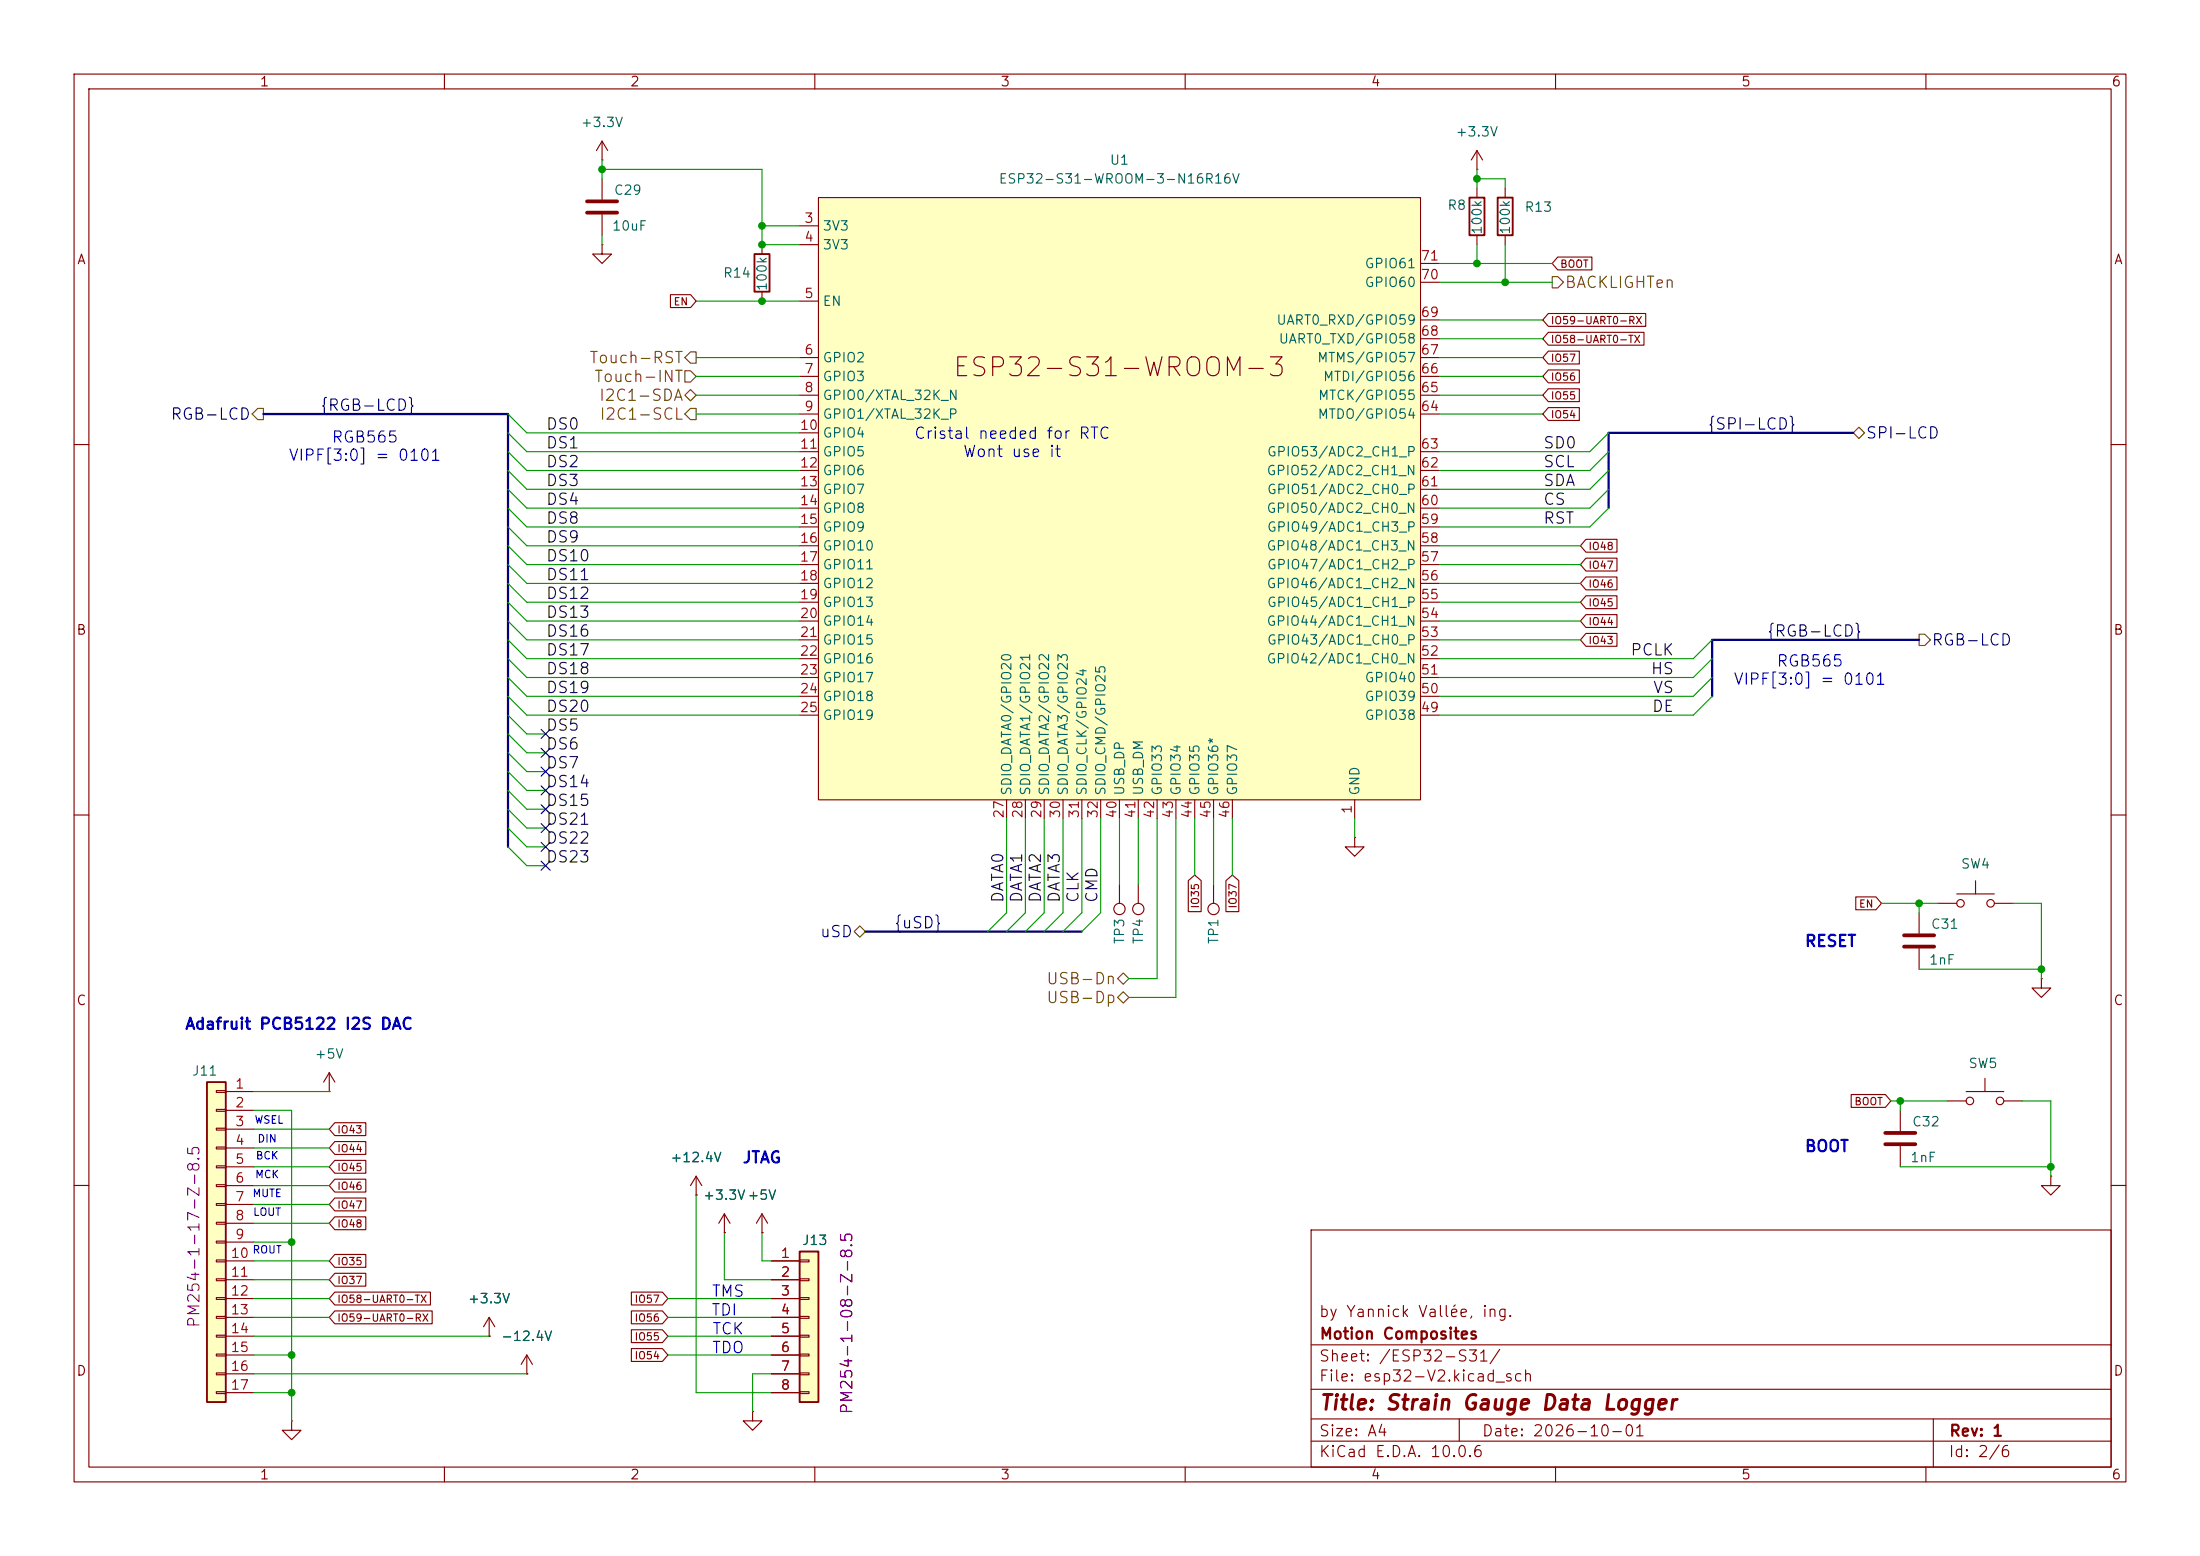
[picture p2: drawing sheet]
<svg xmlns="http://www.w3.org/2000/svg" width="297mm" height="210mm" viewBox="0 0 297 210" stroke-linecap="round" stroke-linejoin="round" font-family="sans-serif">
<g fill="none" stroke="#840000" stroke-width=".15">
<path d="M10 10h277v190h-277zM12 12h273v186h-273zM60 10v2M110 10v2M160 10v2M210 10v2M260 10v2M102.9 33v1.3M102.9 39.4v1.2M199.4 22.9h.1M199.4 20.3l-.8 1.3M199.4 20.3l.8 1.3"/>
<path d="M199.4 20.3v2.6M203.2 25.4v1.3M203.2 31.8v1.2M10 60h2M285 60h2M10 110h2M151.1 119.4v2.5M153.7 119.4v2.5M163.8 119.4v2.5M182.9 113v1.3h1.2l-1.2 1.3-1.3-1.3h1.3M182.9 113h.1M285 110h2"/>
<path d="M275.6 132.1v1.3h1.3l-1.3 1.2-1.3-1.2h1.3M275.6 132.1h.1M256.5 149.9v2.8M256.5 154.7v2.8M276.9 158.8v1.2h1.2l-1.2 1.3-1.3-1.3h1.3M276.9 158.8h.1M10 160h2M66 177.8l-.7 1.3M66 177.8l.8 1.3M66 177.8v2.5M177 166h108v32h-108zM285 160h2"/>
<path d="M60 198v2M66 180.3h.1M71.1 185.4h.1M71.1 182.9l-.7 1.3M71.1 182.9l.8 1.3M71.1 182.9v2.5M110 198v2M160 198v2M177 194.5h108M177 191.5h108M177 187.5h108M177 181.5h108"/>
<path d="M197 191.5v3M210 198v2M260 198v2M261 191.5v6.5"/>
<circle cx="151.1" cy="122.7" r=".76"/>
<circle cx="153.7" cy="122.7" r=".76"/>
<circle cx="163.8" cy="122.7" r=".76"/>
</g>
<path d="M101.9 34.3h2v5.1h-2zM202.2 26.7h2v5.1h-2z" fill="none" stroke="#840000" stroke-width=".25"/>
<path d="M254.5 152.9h4.1M254.5 154.4h4.1" fill="none" stroke="#840000" stroke-width=".51"/>
<path d="M107.9 168.9h2.6v20.3h-2.6z" fill="#ffffc2"/>
<path d="M198.4 26.7h2v5.1h-2zM107.9 168.9h2.6v20.3h-2.6z" fill="none" stroke="#840000" stroke-width=".25"/>
<g fill="none" stroke="#840000" stroke-width=".15">
<path d="M81.3 19.1v2.5M81.3 19.1l-.8 1.2M81.3 19.1l.7 1.2M81.3 21.6h.1M81.3 24.1v2.8M81.3 29v2.8M199.4 25.4v1.3M199.4 31.8v1.2M259.1 123.2v2.8M259.1 128v2.8M44.4 147.3h.1M44.4 144.8l-.7 1.3"/>
<path d="M44.4 144.8l.8 1.3M44.4 144.8v2.5M94 158.8l-.8 1.2M94 158.8l.7 1.2M94 158.8v2.5M262.9 148.6h2.5M265.4 147.3h5.1M268 145.5v1.8M270.5 148.6h2.5M94 161.3h.1M102.9 166.4h.1M102.9 163.8l-.8 1.3"/>
<path d="M102.9 163.8l.7 1.3M102.9 163.8v2.6M104.1 170.2h3.8M104.1 172.7h3.8M104.1 175.3h3.8M104.1 177.8h3.8M107.9 170.1h1.3v.2h-1.3zM107.9 172.6h1.3v.2h-1.3zM107.9 175.1h1.3v.3h-1.3zM107.9 177.7h1.3v.2h-1.3zM101.6 190.5v1.3h1.3l-1.3 1.2-1.3-1.2h1.3M101.6 190.5h.1"/>
<path d="M104.1 180.3h3.8M104.1 182.9h3.8M104.1 185.4h3.8M104.1 188h3.8M107.9 180.2h1.3v.3h-1.3zM107.9 182.8h1.3v.2h-1.3zM107.9 185.3h1.3v.2h-1.3zM107.9 187.8h1.3v.3h-1.3z"/>
<circle cx="265.9" cy="148.6" r=".51"/>
<circle cx="270" cy="148.6" r=".51"/>
</g>
<path d="M79.2 27.2h4.1M79.2 28.7h4.1M257 126.2h4.1M257 127.8h4.1" fill="none" stroke="#840000" stroke-width=".51"/>
<path d="M27.9 146.1h2.6v43.1h-2.6z" fill="#ffffc2"/>
<path d="M27.9 146.1h2.6v43.1h-2.6z" fill="none" stroke="#840000" stroke-width=".25"/>
<g fill="none" stroke="#840000" stroke-width=".15">
<path d="M266.7 118.9v1.8M261.6 121.9h2.6M264.2 120.7h5M269.2 121.9h2.6M29.2 147.2h1.3v.2h-1.3zM29.2 149.7h1.3v.3h-1.3zM29.2 152.3h1.3v.2h-1.3zM29.2 154.8h1.3v.3h-1.3zM29.2 157.4h1.3v.2h-1.3zM29.2 159.9h1.3v.2h-1.3zM30.5 147.3h3.8M30.5 149.9h3.8"/>
<path d="M30.5 152.4h3.8M30.5 154.9h3.8M30.5 157.5h3.8M29.2 162.4h1.3v.3h-1.3zM29.2 165h1.3v.2h-1.3zM29.2 167.5h1.3v.3h-1.3zM29.2 170.1h1.3v.2h-1.3zM29.2 172.6h1.3v.2h-1.3zM29.2 175.1h1.3v.3h-1.3zM29.2 177.7h1.3v.2h-1.3zM30.5 160h3.8M30.5 162.6h3.8"/>
<path d="M30.5 165.1h3.8M30.5 167.6h3.8M30.5 170.2h3.8M30.5 172.7h3.8M30.5 175.3h3.8M30.5 177.8h3.8M29.2 180.2h1.3v.3h-1.3zM29.2 182.8h1.3v.2h-1.3zM29.2 185.3h1.3v.2h-1.3zM29.2 187.8h1.3v.3h-1.3zM30.5 180.3h3.8M30.5 182.9h3.8"/>
<path d="M30.5 185.4h3.8M30.5 188h3.8"/>
<circle cx="264.7" cy="121.9" r=".51"/>
<circle cx="268.7" cy="121.9" r=".51"/>
</g>
<g fill="#e7352c">
<path d="M147.5 33.4l.4 .4a6.2 6.2 0 0 0 0 8.8 6.2 6.2 0 0 0 8.8 0l.3 .3a6.7 6.7 0 0 1-9.5 0 6.7 6.7 0 0 1 0-9.5z"/>
<path d="M147.2 36.2l.6-.4 .7-.2a6.4 6.4 0 0 1 6.1 7.7l-.9 .3-1-.3a4.5 4.5 0 0 0-4.2-5.8l-.1 .4 .2 .3a4 4 0 0 1 3.6 4.2l-.3 1a.43 .43 0 0 1-.2 .4 .43 .43 0 0 1-.5-.1l-.5-.1-.7-.5 .2-.4a2.15 2.15 0 0 0-2.1-2.8 2.2 2.2 0 0 1-.9-3.7z"/>
<path d="M148.3 34.1l.4-.4a1.51 1.51 0 0 1 1.9-.3 9 9 0 0 1 6.6 7.4l-.9 1.3h-.9a7.2 7.2 0 0 0-7.1-7.2z"/>
<path d="M151.6 32.5a5.6 5.6 0 0 1 6.2 6.2l-.4 .2a9.7 9.7 0 0 0-5.9-6z"/>
<circle cx="148.7" cy="41.7" r=".87"/>
</g>
<path d="M110.5 26.7h81.3v81.3h-81.3z" fill="#ffffc2"/>
<g fill="none" stroke="#840000" stroke-width=".15">
<path d="M81.3 33v1.3h1.2l-1.2 1.3-1.3-1.3h1.3M81.3 33h.1M90.5 39.8h2.7l.8 .8-.8 .9h-2.7zM107.9 30.5h2.6M107.9 33h2.6M110.5 26.7h81.3v81.3h-81.3zM191.8 38.1h2.5M191.8 35.6h2.5M210.3 34.7h4.6v1.7h-4.6l-.8-.8zM107.9 40.6h2.6M107.9 48.3h2.6M107.9 50.8h2.6"/>
<path d="M107.9 53.3h2.6M107.9 55.9h2.6M107.9 58.4h2.6M191.8 48.3h2.5M191.8 50.8h2.5M191.8 53.3h2.5M191.8 55.9h2.5M191.8 45.7h2.5M191.8 43.2h2.5M209 52.5h4.2v1.7h-4.2l-.7-.9zM209 47.4h4.2v1.7h-4.2l-.7-.8zM209 49.9h4.2v1.8h-4.2l-.7-.9z"/>
<path d="M209 55h4.2v1.7h-4.2l-.7-.8zM209 44.9h12.9v1.7h-12.9l-.7-.9zM209 42.3h13.2v1.7h-13.2l-.7-.8zM107.9 61h2.6M107.9 63.5h2.6M107.9 66h2.6M107.9 68.6h2.6M107.9 71.1h2.6M107.9 73.7h2.6M107.9 76.2h2.6M107.9 78.7h2.6M191.8 61h2.5"/>
<path d="M191.8 63.5h2.5M191.8 66h2.5M191.8 68.6h2.5M191.8 71.1h2.5M191.8 73.7h2.5M191.8 76.2h2.5M191.8 78.7h2.5M214.1 77.9h4.2v1.7h-4.2l-.7-.9zM214.1 75.3h4.2v1.8h-4.2l-.7-.9zM214.1 72.8h4.2v1.7h-4.2l-.7-.8zM107.9 81.3h2.6M107.9 83.8h2.6"/>
<path d="M107.9 86.4h2.6M107.9 88.9h2.6M107.9 91.4h2.6M107.9 94h2.6M107.9 96.5h2.6M191.8 81.3h2.5M191.8 83.8h2.5M191.8 86.4h2.5M191.8 88.9h2.5M191.8 91.4h2.5M191.8 94h2.5M191.8 96.5h2.5"/>
<path d="M214.1 83h4.2v1.7h-4.2l-.7-.9zM214.1 85.5h4.2v1.7h-4.2l-.7-.8zM214.1 80.4h4.2v1.7h-4.2l-.7-.8zM135.9 108v2.5M138.4 108v2.5M141 108v2.5M143.5 108v2.5M146 108v2.5M148.6 108v2.5M151.1 108v2.5M153.7 108v2.5M156.2 108v2.5"/>
<path d="M158.7 108v2.5M160.4 118.9l.9-.8 .9 .8v4.1h-1.8zM161.3 108v2.5M163.8 108v2.5M165.5 118.9l.9-.8 .8 .8v4.1h-1.7zM166.4 108v2.5M182.9 108v2.5M250.5 121.1h2.8l.7 .8-.7 .9h-2.8zM45.2 154.1h4.2v1.7h-4.2l-.8-.9zM45.2 156.6h4.2v1.7h-4.2l-.8-.8zM45.2 151.5h4.2v1.8h-4.2l-.8-.9zM45.2 159.2h4.2v1.7h-4.2l-.8-.9z"/>
<path d="M249.9 147.7h4.6l.8 .9-.8 .9h-4.6zM45.2 164.2h4.2v1.8h-4.2l-.8-.9zM45.2 176.9h13.1v1.8h-13.1l-.8-.9zM45.2 174.4h12.9v1.7h-12.9l-.8-.8zM45.2 161.7h4.2v1.7h-4.2l-.8-.8zM45.2 169.3h4.2v1.7h-4.2l-.8-.8zM45.2 171.9h4.2v1.7h-4.2l-.8-.9zM85.2 176.9h4.2l.8 .9-.8 .9h-4.2zM85.2 179.5h4.2l.8 .8-.8 .9h-4.2zM85.2 174.4h4.2l.8 .9-.8 .8h-4.2zM94 161.3h.1M97.8 166.4h.1"/>
<path d="M97.8 163.8l-.8 1.3M97.8 163.8l.8 1.3M97.8 163.8v2.6M102.9 166.4h.1M104.1 170.2h3.8M104.1 172.7h3.8M104.1 175.3h3.8M104.1 177.8h3.8M39.4 191.8v1.2h1.2l-1.2 1.3-1.3-1.3h1.3M39.4 191.8h.1M66 180.3h.1M71.1 185.4h.1"/>
<path d="M85.2 182h4.2l.8 .9-.8 .8h-4.2zM104.1 180.3h3.8M104.1 182.9h3.8M104.1 185.4h3.8M104.1 188h3.8"/>
</g>
<path d="M209.5 37.3h.8l.8 .8-.8 .8h-.8zM34.8 55.1h.8v1.5h-.8l-.8-.7zM92.5 48.3l.7-.8h.8v1.5h-.8zM92.5 53.3l.7-.7 .8 .7-.8 .8zM92.5 50h.7l.8 .8-.8 .8h-.7zM93.2 55.1h.8v1.5h-.8l-.7-.7zM250.2 58.4l.8-.7 .7 .7-.7 .8zM259.1 85.6h.7l.8 .8-.8 .7h-.7zM115.3 125.7l.8-.7 .7 .7-.7 .8zM150.9 134.6l.7-.7 .8 .7-.8 .8zM151.6 131.3l.8 .8-.8 .7-.7-.7z" fill="none" stroke="#725600" stroke-width=".15"/>
<path d="M35.6 55.9h33v58.4M250.2 58.4h-33v10.2M259.1 86.4h-28v7.6M116.8 125.7h29.2" fill="none" stroke="#000084" stroke-width=".3"/>
<g fill="none" stroke="#009600" stroke-width=".15">
<path d="M81.3 22.9h21.6v10.1h5M81.3 21.6v2.5M81.3 31.8v1.2M102.9 30.5h5M194.3 35.6h15.2M194.3 38.1h15.2M199.4 24.1h3.8v1.3M199.4 22.9v2.5M199.4 33v2.6M203.2 33v5.1M68.6 58.4l2.5 2.6h36.8M68.6 55.9l2.5 2.5h36.8"/>
<path d="M94 55.9h13.9M94 53.3h13.9M94 48.3h13.9M94 50.8h13.9M94 40.6h13.9M194.3 55.9h14M194.3 53.3h14M194.3 48.3h14M194.3 50.8h14M194.3 45.7h14M194.3 43.2h14M217.2 58.4l-2.6 2.6h-20.3"/>
<path d="M68.6 66l2.5 2.6h36.8M68.6 71.1l2.5 2.6h36.8M68.6 68.6l2.5 2.5h36.8M68.6 63.5l2.5 2.5h36.8M68.6 61l2.5 2.5h36.8M68.6 78.7l2.5 2.6h36.8M68.6 76.2l2.5 2.5h36.8M68.6 73.7l2.5 2.5h36.8M194.3 73.7h19.1M194.3 78.7h19.1M194.3 76.2h19.1M217.2 66l-2.6 2.6h-20.3"/>
<path d="M217.2 68.6l-2.6 2.5h-20.3M217.2 63.5l-2.6 2.5h-20.3M217.2 61l-2.6 2.5h-20.3M68.6 99.1l2.5 2.5h2.6M68.6 96.5l2.5 2.6h2.6M68.6 83.8l2.5 2.6h36.8M68.6 81.3l2.5 2.5h36.8M68.6 88.9l2.5 2.5h36.8M68.6 94l2.5 2.5h36.8M68.6 86.4l2.5 2.5h36.8M68.6 91.4l2.5 2.6h36.8M194.3 86.4h19.1"/>
<path d="M194.3 83.8h19.1M194.3 81.3h19.1M231.1 88.9l-2.5 2.5h-34.3M231.1 94l-2.5 2.5h-34.3M231.1 86.4l-2.5 2.5h-34.3M231.1 91.4l-2.5 2.6h-34.3M68.6 109.2l2.5 2.6h2.6M68.6 114.3l2.5 2.5h2.6M68.6 111.8l2.5 2.5h2.6M68.6 101.6l2.5 2.5h2.6M68.6 104.1l2.5 2.6h2.6M68.6 106.7l2.5 2.5h2.6"/>
<path d="M135.9 110.5v12.7l-2.6 2.5M138.4 110.5v12.7l-2.5 2.5M141 110.5v12.7l-2.6 2.5M143.5 110.5v12.7l-2.5 2.5M146 110.5v12.7l-2.5 2.5M148.6 110.5v12.7l-2.6 2.5M151.1 110.5v8.9M153.7 110.5v8.9M156.2 110.5v21.6h-3.8M158.7 110.5v24.1h-6.3M161.3 110.5v7.6M163.8 110.5v8.9"/>
<path d="M166.4 110.5v7.6M182.9 110.5v2.5M254 121.9h7.6M259.1 121.9v1.3M259.1 130.8h16.5M271.8 121.9h3.8v10.2M34.3 147.3h10.1M34.3 157.5h10.1M34.3 149.9h5.1v41.9M34.3 154.9h10.1M34.3 152.4h10.1M255.3 148.6h7.6"/>
<path d="M256.5 148.6v1.3M256.5 157.5h20.4M273 148.6h3.9v10.2M34.3 177.8h10.1M34.3 175.3h10.1M34.3 170.2h10.1M34.3 167.6h5.1M34.3 172.7h10.1M34.3 160h10.1M34.3 162.6h10.1M34.3 165.1h10.1M90.2 177.8h13.9"/>
<path d="M90.2 175.3h13.9M94 161.3v26.7h10.1M97.8 166.4v6.3h6.3M102.9 166.4v3.8h1.2M34.3 188h5.1M34.3 182.9h5.1M34.3 180.3h31.7M34.3 185.4h36.8M90.2 182.9h13.9M90.2 180.3h13.9M104.1 185.4h-2.5v5.1"/>
</g>
<g fill="none" stroke="#000084" stroke-width=".15">
<path d="M73.1 98.5l1.2 1.2M74.3 98.5l-1.2 1.2M73.1 101l1.2 1.2M73.1 108.6l1.2 1.2M73.1 111.2l1.2 1.2M73.1 103.5l1.2 1.2M73.1 116.2l1.2 1.2M73.1 113.7l1.2 1.2M73.1 106.1l1.2 1.2M74.3 101l-1.2 1.2M74.3 108.6l-1.2 1.2M74.3 111.2l-1.2 1.2"/>
<path d="M74.3 103.5l-1.2 1.2M74.3 116.2l-1.2 1.2M74.3 113.7l-1.2 1.2M74.3 106.1l-1.2 1.2"/>
</g>
<g fill="#009600" stroke="#009600" stroke-width=".14">
<circle cx="39.4" cy="167.6" r=".46"/>
<circle cx="39.4" cy="188" r=".46"/>
<circle cx="39.4" cy="182.9" r=".46"/>
<circle cx="275.6" cy="130.8" r=".46"/>
<circle cx="256.5" cy="148.6" r=".46"/>
<circle cx="276.9" cy="157.5" r=".46"/>
<circle cx="259.1" cy="121.9" r=".46"/>
<circle cx="203.2" cy="38.1" r=".46"/>
<circle cx="199.4" cy="35.6" r=".46"/>
<circle cx="199.4" cy="24.1" r=".46"/>
<circle cx="102.9" cy="40.6" r=".46"/>
<circle cx="102.9" cy="30.5" r=".46"/>
<circle cx="102.9" cy="33" r=".46"/>
<circle cx="81.3" cy="22.9" r=".46"/>
</g>
<text font-size="2.5" fill="#840000" x="128.4" y="51.5">ESP32-S31-WROOM-3</text>
<text font-size="2" fill="#840000" x="178" y="190.8">Title: Strain Gauge Data Logger</text>
<g font-size="1.5" fill="#725600">
<text x="211.1" y="39.3">BACKLIGHTen</text>
<text x="79.5" y="49.4">Touch-RST</text>
<text x="80.1" y="52">Touch-INT</text>
<text x="80.8" y="54.5">I2C1-SDA</text>
<text x="80.8" y="57">I2C1-SCL</text>
<text x="141.1" y="133.2">USB-Dn</text>
<text x="141.1" y="135.8">USB-Dp</text>
</g>
<g font-size="1.5" fill="#000084">
<text x="22.9" y="57">RGB-LCD</text>
<text x="43.1" y="55.8">{RGB-LCD}</text>
<text x="230.4" y="58.4">{SPI-LCD}</text>
<text x="251.8" y="59.6">SPI-LCD</text>
<text x="238.4" y="86.3">{RGB-LCD}</text>
<text x="260.7" y="87.5">RGB-LCD</text>
<text x="120.6" y="125.7">{uSD}</text>
<text x="110.6" y="126.9">uSD</text>
</g>
<g font-size="1.5" fill="#0f0f0f">
<text x="73.6" y="58.4">DS0</text>
<text x="73.6" y="60.9">DS1</text>
<text x="73.6" y="66">DS3</text>
<text x="73.6" y="63.5">DS2</text>
<text x="208.2" y="60.9">SD0</text>
<text x="208.2" y="66">SDA</text>
<text x="208.2" y="63.5">SCL</text>
<text x="73.6" y="68.5">DS4</text>
<text x="73.6" y="71.1">DS8</text>
<text x="208.2" y="71.1">RST</text>
<text x="208.2" y="68.5">CS</text>
<text x="73.6" y="76.2">DS10</text>
<text x="73.6" y="73.6">DS9</text>
<text x="73.6" y="78.7">DS11</text>
<text x="73.6" y="81.2">DS12</text>
<text x="73.6" y="83.8">DS13</text>
<text x="73.6" y="88.9">DS17</text>
<text x="73.6" y="86.3">DS16</text>
<text x="220" y="88.9">PCLK</text>
<text x="73.6" y="93.9">DS19</text>
<text x="73.6" y="91.4">DS18</text>
<text x="222.8" y="91.4">HS</text>
<text x="223" y="93.9">VS</text>
<text x="73.6" y="99">DS5</text>
<text x="73.6" y="96.5">DS20</text>
<text x="73.6" y="101.6">DS6</text>
<text x="222.9" y="96.5">DE</text>
<text x="73.6" y="104.1">DS7</text>
<text x="73.6" y="106.6">DS14</text>
<text x="73.6" y="109.2">DS15</text>
<text x="73.6" y="111.7">DS21</text>
<text x="73.6" y="116.8">DS23</text>
<text x="73.6" y="114.3">DS22</text>
<text x="135.8" y="122" transform="rotate(-90 135.8 122)">DATA0</text>
<text x="138.4" y="122" transform="rotate(-90 138.4 122)">DATA1</text>
<text x="140.9" y="122" transform="rotate(-90 140.9 122)">DATA2</text>
<text x="143.5" y="122" transform="rotate(-90 143.5 122)">DATA3</text>
<text x="146" y="122" transform="rotate(-90 146 122)">CLK</text>
<text x="148.5" y="122" transform="rotate(-90 148.5 122)">CMD</text>
</g>
<g font-size="1.5" fill="#0000c2">
<text x="123.3" y="59.6">Cristal needed for RTC</text>
<text x="38.9" y="62.6">VIPF[3:0] = 0101</text>
<text x="44.7" y="60.1">RGB565</text>
<text x="129.9" y="62.1">Wont use it</text>
<text x="233.9" y="92.8">VIPF[3:0] = 0101</text>
<text x="239.7" y="90.4">RGB565</text>
<text x="243.5" y="128.2">RESET</text>
<text x="24.9" y="139.3">Adafruit PCB5122 I2S DAC</text>
<text x="243.5" y="155.8">BOOT</text>
<text x="100.1" y="157.4">JTAG</text>
<text x="95.9" y="177.9">TDI</text>
<text x="96" y="175.4">TMS</text>
<text x="96" y="183">TDO</text>
<text x="96" y="180.5">TCK</text>
</g>
<g font-size="1.5" fill="#840084">
<text x="27.3" y="179.3" transform="rotate(-90 27.3 179.3)">PM254-1-17-Z-8.5</text>
<text x="115.5" y="191" transform="rotate(-90 115.5 191)">PM254-1-08-Z-8.5</text>
</g>
<g font-size="1.5" fill="#840000">
<text x="178" y="178.1">by Yannick Vallée, ing.</text>
<text x="178" y="184.1">Sheet: /ESP32-S31/</text>
<text x="178" y="181.1">Motion Composites</text>
<text x="178" y="186.8">File: esp32-V2.kicad_sch</text>
<text x="178" y="197">KiCad E.D.A. 10.0.6</text>
<text x="178" y="194.2">Size: A4</text>
<text x="200" y="194.2">Date: 2026-10-01</text>
<text x="263" y="197">Id: 2/6</text>
<text x="263" y="194.2">Rev: 1</text>
</g>
<g font-size="1.3" fill="#840000">
<text x="35" y="12">1</text>
<text x="85" y="12">2</text>
<text x="135" y="12">3</text>
<text x="185" y="12">4</text>
<text x="235" y="12">5</text>
<text x="285" y="12">6</text>
<text x="10.3" y="36">A</text>
<text x="285.3" y="36">A</text>
<text x="10.2" y="86">B</text>
<text x="285.2" y="86">B</text>
<text x="10.2" y="136">C</text>
<text x="285.2" y="136">C</text>
<text x="10.2" y="186">D</text>
<text x="285.2" y="186">D</text>
<text x="35" y="200">1</text>
<text x="85" y="200">2</text>
<text x="135" y="200">3</text>
<text x="185" y="200">4</text>
<text x="235" y="200">5</text>
<text x="285" y="200">6</text>
</g>
<g font-size="1.3" fill="#006464">
<text x="78.3" y="17.5">+3.3V</text>
<text x="149.7" y="22.6">U1</text>
<text x="196.4" y="18.7">+3.3V</text>
<text x="82.8" y="26.6">C29</text>
<text x="134.7" y="25.1">ESP32-S31-WROOM-3-N16R16V</text>
<text x="195.3" y="28.6">R8</text>
<text x="205.7" y="28.9">R13</text>
<text x="82.5" y="31.4">10uF</text>
<text x="111" y="31.4">3V3</text>
<text x="111" y="34">3V3</text>
<text x="200.4" y="31.8" transform="rotate(-90 200.4 31.8)">100k</text>
<text x="204.2" y="31.8" transform="rotate(-90 204.2 31.8)">100k</text>
<text x="97.5" y="37.8">R14</text>
<text x="103.8" y="39.4" transform="rotate(-90 103.8 39.4)">100k</text>
<text x="111" y="41.6">EN</text>
<text x="184.1" y="39.1">GPIO60</text>
<text x="184.1" y="36.5">GPIO61</text>
<text x="172.2" y="44.1">UART0_RXD/GPIO59</text>
<text x="172.5" y="46.7">UART0_TXD/GPIO58</text>
<text x="111" y="49.2">GPIO2</text>
<text x="111" y="51.8">GPIO3</text>
<text x="177.7" y="49.2">MTMS/GPIO57</text>
<text x="178.5" y="51.8">MTDI/GPIO56</text>
<text x="111" y="54.3">GPIO0/XTAL_32K_N</text>
<text x="111" y="56.8">GPIO1/XTAL_32K_P</text>
<text x="111" y="59.4">GPIO4</text>
<text x="177.8" y="56.8">MTDO/GPIO54</text>
<text x="177.9" y="54.3">MTCK/GPIO55</text>
<text x="111" y="61.9">GPIO5</text>
<text x="111" y="64.5">GPIO6</text>
<text x="170.9" y="64.5">GPIO52/ADC2_CH1_N</text>
<text x="171" y="61.9">GPIO53/ADC2_CH1_P</text>
<text x="111" y="67">GPIO7</text>
<text x="111" y="69.5">GPIO8</text>
<text x="170.9" y="69.5">GPIO50/ADC2_CH0_N</text>
<text x="171" y="67">GPIO51/ADC2_CH0_P</text>
<text x="111" y="72.1">GPIO9</text>
<text x="111" y="74.6">GPIO10</text>
<text x="111" y="77.2">GPIO11</text>
<text x="170.9" y="74.6">GPIO48/ADC1_CH3_N</text>
<text x="171" y="77.2">GPIO47/ADC1_CH2_P</text>
<text x="171" y="72.1">GPIO49/ADC1_CH3_P</text>
<text x="111" y="79.7">GPIO12</text>
<text x="111" y="82.2">GPIO13</text>
<text x="170.9" y="79.7">GPIO46/ADC1_CH2_N</text>
<text x="171" y="82.2">GPIO45/ADC1_CH1_P</text>
<text x="111" y="84.8">GPIO14</text>
<text x="111" y="87.3">GPIO15</text>
<text x="111" y="89.9">GPIO16</text>
<text x="170.9" y="89.9">GPIO42/ADC1_CH0_N</text>
<text x="170.9" y="84.8">GPIO44/ADC1_CH1_N</text>
<text x="171" y="87.3">GPIO43/ADC1_CH0_P</text>
<text x="111" y="92.4">GPIO17</text>
<text x="111" y="94.9">GPIO18</text>
<text x="184.1" y="94.9">GPIO39</text>
<text x="184.1" y="92.4">GPIO40</text>
<text x="111" y="97.5">GPIO19</text>
<text x="184.1" y="97.5">GPIO38</text>
<text x="136.9" y="107.5" transform="rotate(-90 136.9 107.5)">SDIO_DATA0/GPIO20</text>
<text x="139.4" y="107.5" transform="rotate(-90 139.4 107.5)">SDIO_DATA1/GPIO21</text>
<text x="141.9" y="107.5" transform="rotate(-90 141.9 107.5)">SDIO_DATA2/GPIO22</text>
<text x="144.5" y="107.5" transform="rotate(-90 144.5 107.5)">SDIO_DATA3/GPIO23</text>
<text x="147" y="107.5" transform="rotate(-90 147 107.5)">SDIO_CLK/GPIO24</text>
<text x="149.6" y="107.5" transform="rotate(-90 149.6 107.5)">SDIO_CMD/GPIO25</text>
<text x="152.1" y="107.5" transform="rotate(-90 152.1 107.5)">USB_DP</text>
<text x="154.6" y="107.5" transform="rotate(-90 154.6 107.5)">USB_DM</text>
<text x="157.2" y="107.5" transform="rotate(-90 157.2 107.5)">GPIO33</text>
<text x="159.7" y="107.5" transform="rotate(-90 159.7 107.5)">GPIO34</text>
<text x="162.3" y="107.5" transform="rotate(-90 162.3 107.5)">GPIO35</text>
<text x="164.8" y="107.5" transform="rotate(-90 164.8 107.5)">GPIO36*</text>
<text x="167.3" y="107.5" transform="rotate(-90 167.3 107.5)">GPIO37</text>
<text x="183.8" y="107.5" transform="rotate(-90 183.8 107.5)">GND</text>
<text x="264.6" y="117.5">SW4</text>
<text x="260.6" y="125.7">C31</text>
<text x="152.1" y="127.5" transform="rotate(-90 152.1 127.5)">TP3</text>
<text x="154.6" y="127.5" transform="rotate(-90 154.6 127.5)">TP4</text>
<text x="164.8" y="127.5" transform="rotate(-90 164.8 127.5)">TP1</text>
<text x="260.3" y="130.5">1nF</text>
<text x="42.4" y="143.2">+5V</text>
<text x="25.8" y="145.5">J11</text>
<text x="265.7" y="144.5">SW5</text>
<text x="258" y="152.3">C32</text>
<text x="90.4" y="157.2">+12.4V</text>
<text x="257.8" y="157.2">1nF</text>
<text x="94.8" y="162.3">+3.3V+5V</text>
<text x="108.2" y="168.3">J13</text>
<text x="63.1" y="176.2">+3.3V</text>
<text x="67.5" y="181.3">-12.4V</text>
</g>
<g font-size="1.3" fill="#a90000">
<text x="108.5" y="30.4">3</text>
<text x="108.5" y="32.9">4</text>
<text x="191.7" y="35.5">71</text>
<text x="108.5" y="40.6">5</text>
<text x="191.7" y="38">70</text>
<text x="191.7" y="45.6">68</text>
<text x="191.7" y="43.1">69</text>
<text x="108.5" y="48.2">6</text>
<text x="108.5" y="50.7">7</text>
<text x="108.5" y="53.3">8</text>
<text x="191.7" y="53.3">65</text>
<text x="191.7" y="50.7">66</text>
<text x="191.7" y="48.2">67</text>
<text x="107.9" y="58.3">10</text>
<text x="108.5" y="55.8">9</text>
<text x="191.7" y="55.8">64</text>
<text x="107.9" y="60.9">11</text>
<text x="107.9" y="63.4">12</text>
<text x="107.9" y="66">13</text>
<text x="191.7" y="66">61</text>
<text x="191.7" y="63.4">62</text>
<text x="191.7" y="60.9">63</text>
<text x="107.9" y="68.5">14</text>
<text x="107.9" y="71">15</text>
<text x="191.7" y="71">59</text>
<text x="191.7" y="68.5">60</text>
<text x="107.9" y="73.6">16</text>
<text x="107.9" y="76.1">17</text>
<text x="191.7" y="76.1">57</text>
<text x="191.7" y="73.6">58</text>
<text x="107.9" y="78.7">18</text>
<text x="107.9" y="81.2">19</text>
<text x="107.9" y="83.7">20</text>
<text x="191.7" y="83.7">54</text>
<text x="191.7" y="81.2">55</text>
<text x="191.7" y="78.7">56</text>
<text x="107.9" y="86.3">21</text>
<text x="107.9" y="88.8">22</text>
<text x="191.7" y="88.8">52</text>
<text x="191.7" y="86.3">53</text>
<text x="107.9" y="91.4">23</text>
<text x="107.9" y="93.9">24</text>
<text x="191.7" y="93.9">50</text>
<text x="191.7" y="91.4">51</text>
<text x="107.9" y="96.4">25</text>
<text x="191.7" y="96.4">49</text>
<text x="135.8" y="110.6" transform="rotate(-90 135.8 110.6)">27</text>
<text x="138.3" y="110.6" transform="rotate(-90 138.3 110.6)">28</text>
<text x="140.9" y="110.6" transform="rotate(-90 140.9 110.6)">29</text>
<text x="143.4" y="110.6" transform="rotate(-90 143.4 110.6)">30</text>
<text x="146" y="110.6" transform="rotate(-90 146 110.6)">31</text>
<text x="148.5" y="110.6" transform="rotate(-90 148.5 110.6)">32</text>
<text x="151" y="110.6" transform="rotate(-90 151 110.6)">40</text>
<text x="153.6" y="110.6" transform="rotate(-90 153.6 110.6)">41</text>
<text x="156.1" y="110.6" transform="rotate(-90 156.1 110.6)">42</text>
<text x="158.7" y="110.6" transform="rotate(-90 158.7 110.6)">43</text>
<text x="161.2" y="110.6" transform="rotate(-90 161.2 110.6)">44</text>
<text x="163.7" y="110.6" transform="rotate(-90 163.7 110.6)">45</text>
<text x="166.3" y="110.6" transform="rotate(-90 166.3 110.6)">46</text>
<text x="182.8" y="110" transform="rotate(-90 182.8 110)">1</text>
<text x="31.7" y="147.2">1</text>
<text x="31.7" y="149.8">2</text>
<text x="31.7" y="152.3">3</text>
<text x="31.7" y="154.9">4</text>
<text x="31.7" y="157.4">5</text>
<text x="31.7" y="159.9">6</text>
<text x="31.7" y="162.5">7</text>
<text x="31.7" y="165">8</text>
<text x="31.7" y="167.6">9</text>
<text x="31" y="170.1">10</text>
<text x="31" y="172.6">11</text>
<text x="105.3" y="170.1">1</text>
<text x="105.3" y="172.6">2</text>
<text x="31" y="175.2">12</text>
<text x="31" y="177.7">13</text>
<text x="105.3" y="175.2">3</text>
<text x="105.3" y="177.7">4</text>
<text x="31" y="180.3">14</text>
<text x="31" y="182.8">15</text>
<text x="31" y="185.3">16</text>
<text x="105.3" y="180.3">5</text>
<text x="105.3" y="182.8">6</text>
<text x="105.3" y="185.3">7</text>
<text x="31" y="187.9">17</text>
<text x="105.3" y="187.9">8</text>
</g>
<g font-size="1" fill="#840000">
<text x="90.9" y="41.5">EN</text>
<text x="210.5" y="36.4">BOOT</text>
<text x="209.3" y="46.5">IO58-UART0-TX</text>
<text x="209.3" y="44">IO59-UART0-RX</text>
<text x="209.3" y="49.1">IO57</text>
<text x="209.3" y="51.6">IO56</text>
<text x="209.3" y="54.2">IO55</text>
<text x="209.3" y="56.7">IO54</text>
<text x="214.4" y="77">IO47</text>
<text x="214.4" y="74.5">IO48</text>
<text x="214.4" y="79.6">IO46</text>
<text x="214.4" y="82.1">IO45</text>
<text x="214.4" y="84.6">IO44</text>
<text x="214.4" y="87.2">IO43</text>
<text x="162.1" y="122.7" transform="rotate(-90 162.1 122.7)">IO35</text>
<text x="167.2" y="122.7" transform="rotate(-90 167.2 122.7)">IO37</text>
<text x="250.9" y="122.7">EN</text>
<text x="250.3" y="149.4">BOOT</text>
<text x="45.4" y="155.8">IO44</text>
<text x="45.4" y="153.2">IO43</text>
<text x="45.4" y="158.3">IO45</text>
<text x="45.4" y="160.8">IO46</text>
<text x="45.4" y="165.9">IO48</text>
<text x="45.4" y="163.4">IO47</text>
<text x="45.4" y="171">IO35</text>
<text x="45.4" y="173.5">IO37</text>
<text x="45.4" y="178.6">IO59-UART0-RX</text>
<text x="45.4" y="176.1">IO58-UART0-TX</text>
<text x="85.6" y="178.6">IO56</text>
<text x="85.6" y="176.1">IO57</text>
<text x="85.6" y="181.2">IO55</text>
<text x="85.6" y="183.7">IO54</text>
</g>
<g font-size="1" fill="#0000c2">
<text x="34.3" y="151.9">WSEL</text>
<text x="34.7" y="154.4">DIN</text>
<text x="34" y="161.8">MUTE</text>
<text x="34.4" y="159.3">MCK</text>
<text x="34.4" y="156.7">BCK</text>
<text x="34.1" y="164.3">LOUT</text>
<text x="34" y="169.4">ROUT</text>
</g>
</svg>
